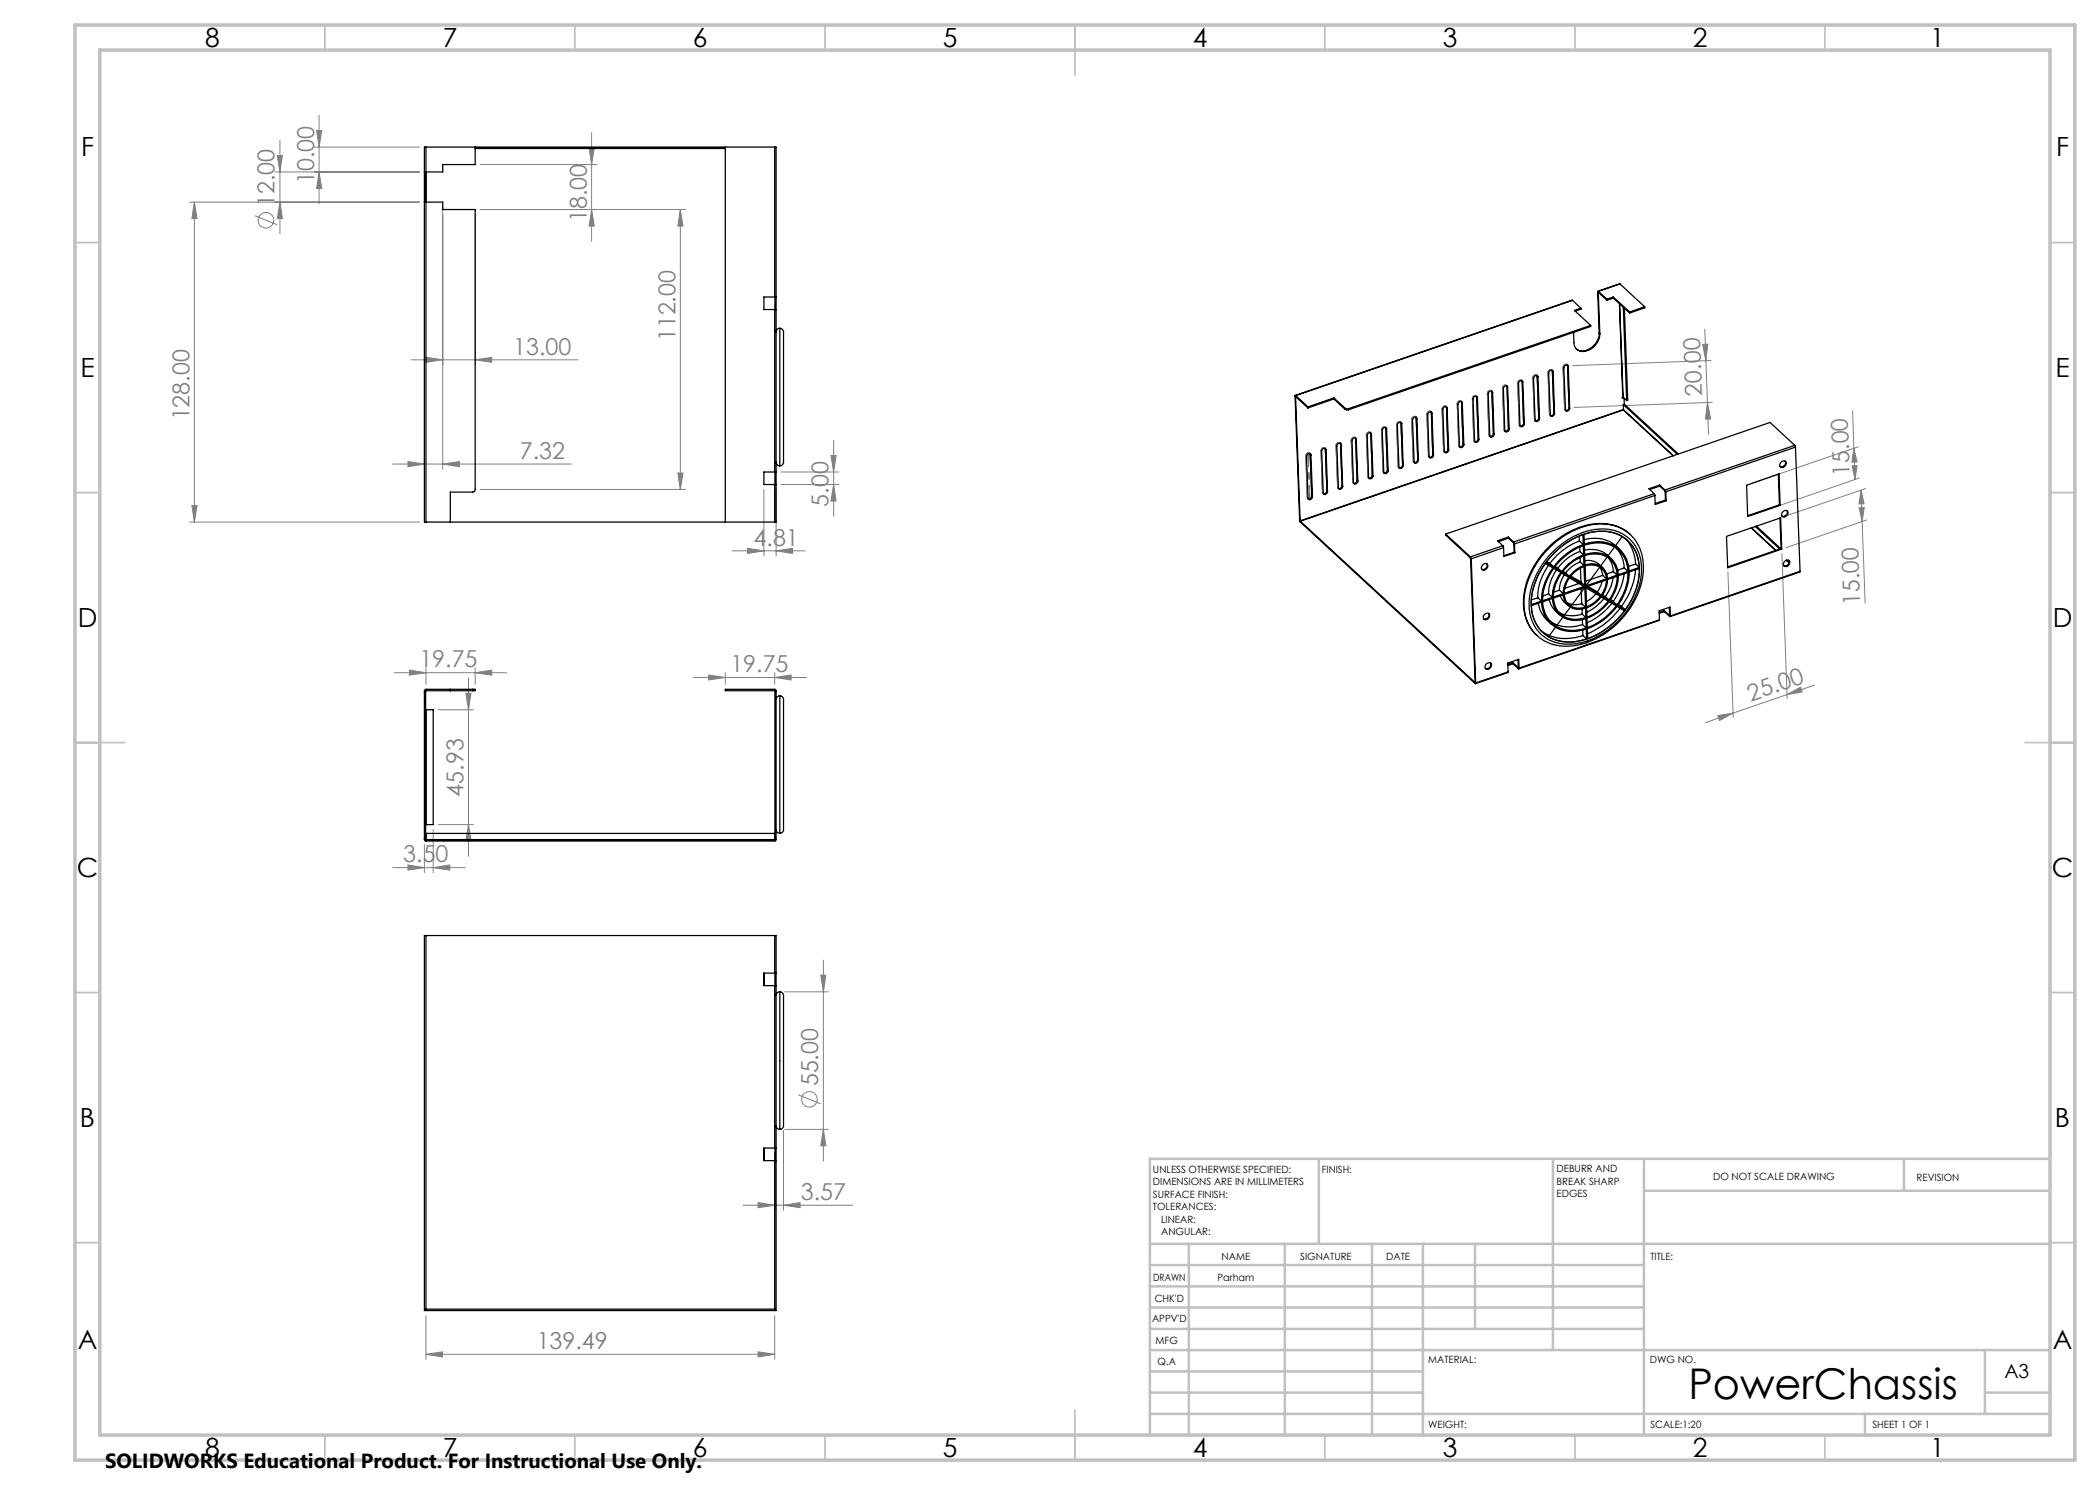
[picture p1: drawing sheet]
<svg xmlns="http://www.w3.org/2000/svg" width="420mm" height="297mm" viewBox="0 0 420 297" stroke-linecap="round" stroke-linejoin="round" font-family="sans-serif">
<g fill="none" stroke="#808080" stroke-width=".2">
<path d="M55 34.4h28.9M55.5 31.1h1l-.5 3.3zM56 28v18.8M62.8 29.4h21.1M63.3 26.1h1l-.5 3.3zM63.8 23.1v17.6M63.8 34.4l.5 3.3h-1zM96.1 32.9h23.2M117.8 29.6h1.1l-.6 3.3zM118.3 26.6v21.7M37.9 40.4h46M38.9 40.4v64"/>
<path d="M38.9 40.4l.5 3.3h-1zM51 43.1l4.4 1.8M56 40.4l.5 3.3h-1zM84.9 41.4v52.4M88.5 41.4v52.4M95 42.9v30.1M118.3 41.9l.6 3.3h-1.1zM136.1 41.9v56M136.1 41.9l.5 3.3h-1zM137.1 41.9h-41M82.2 72h33.4M85.3 71.5l3.2 .5-3.2 .5z"/>
<path d="M95 72l3.4-.5v1zM340.5 68.9l1.1-.1-.4 3.4zM341 65.8l.2 6.4M341.2 72.2l.3 8.3M342.2 72.1l-27.7 1M78.5 92.8h35.8M81.6 92.3l3.3 .5-3.3 .5zM88.5 92.8l3.4-.5v1zM96.1 97.9h41M135.6 94.6h1l-.5 3.3zM152.8 97.9v13.3M155.2 97.9v13.3"/>
<path d="M156.2 94.4h11.5M156.2 96.9h11.5M166.2 91.1h1l-.5 3.3zM166.7 88v15.3M166.7 96.9l.5 3.3h-1zM341.5 80.5l.6 3.3h-1zM341.5 80.5l.2 6.4M342.5 80.5l-27.7 1M370.4 93.2l1-.1-.4 2.8zM370.5 82.2l.3 7.4M370.8 89.6l.2 6.3M370.8 89.6l.6 2.8h-1z"/>
<path d="M371.7 89.4l-21.5 7.3M371.9 95.6l-21.5 7.4M372.2 98l.6 2.7-1 .1zM372.2 98l.8 22.6M373.1 97.7l-16.1 5.6M37.9 104.4h46M38.4 101.1h1l-.5 3.3zM146.4 110.2h14.6M149.5 109.7l3.3 .5-3.3 .5zM155.2 110.2l3.3-.5v1zM345.6 114.4l1 29.1M356.4 110.7l1 29"/>
<path d="M371.8 101.6l1.1-.1-.5 2.8zM373.3 104l-16.1 5.5M78.8 134.5h22.6M81.9 134l3.3 .5-3.3 .5zM85.2 133.5v3.4M93.2 138.6h1l-.5 3.4zM93.7 135.6v35.7M95 134.5l3.4-.5v1zM95 133.5v3.4M138.7 135.5h22.6M141.7 135l3.4 .5-3.4 .5zM145.1 134.5v2.4"/>
<path d="M154.9 135.5l3.3-.5v1zM154.9 134.5v2.4M357.4 138.9l-10.8 3.7M357.4 138.9l2.7-1.5 .3 1zM362.9 137l-5.5 1.9M87.6 142h7.1M343.6 143.1l3-.5-2.7 1.5zM346.6 142.6l-5.5 1.9M78.5 173.5h14.5M81.6 173l3.3 .5-3.3 .5zM84.9 168.9v5.6M86.6 173.5l3.4-.5v1z"/>
<path d="M86.6 165.9v8.6M87.6 164.9h7.1M93.7 164.9l.5 3.3h-1zM157 198.4h8.7M164.1 195h1.1l-.5 3.4zM164.7 192v40.2M159.7 219l4.4 1.8M154.9 230.6v11.4M156.7 226.1v15.9M157 225.9h8.7M164.7 225.9l.5 3.3h-1.1zM148.6 241h21.9"/>
<path d="M151.6 240.5l3.3 .5-3.3 .5zM156.7 241l3.3-.5v1zM85.2 270.9l3.3-.5v1zM85.2 263.1v8.8M85.2 270.9h69.7M151.6 270.4l3.3 .5-3.3 .5zM154.9 263.1v8.8"/>
<circle cx="53.2" cy="44.1" r="1.55"/>
<circle cx="161.9" cy="219.9" r="1.55"/>
</g>
<g fill="none" stroke="#000" stroke-width=".25">
<path d="M294.7 79.3a.35 .35 0 0 1 .4-.2 .35 .35 0 0 1 .2 .3l.4 8.4-.2 .3a.39 .39 0 0 1-.4 .3 .39 .39 0 0 1-.3-.3l-.3-8.4zM297.7 78.2l.2-.1a.32 .32 0 0 1 .5 .3l.3 8.3-.3 .5-.3 .1-.3-.2-.3-8.4zM300.7 77.2l.1-.1a.34 .34 0 0 1 .4-.1 .34 .34 0 0 1 .2 .3l.3 8.4-.1 .3a.39 .39 0 0 1-.4 .3 .39 .39 0 0 1-.4-.3l-.3-8.4zM303.7 76.2l.1-.1a.37 .37 0 0 1 .6 .2l.3 8.4-.3 .5a.33 .33 0 0 1-.3 0 .33 .33 0 0 1-.2-.3l-.3-8.3zM306.8 75.1h.1a.32 .32 0 0 1 .3-.1 .32 .32 0 0 1 .2 .2l.4 8.4-.2 .4a.33 .33 0 0 1-.4 .2 .33 .33 0 0 1-.3-.3l-.3-8.3zM309.7 74.2l.1-.1a.36 .36 0 0 1 .4-.2 .36 .36 0 0 1 .3 .3l.3 8.4-.3 .5a.37 .37 0 0 1-.6-.2l-.3-8.4zM312.8 73h.1a.32 .32 0 0 1 .4-.1 .32 .32 0 0 1 .2 .3l.3 8.3-.2 .4a.35 .35 0 0 1-.4 .2 .35 .35 0 0 1-.3-.3l-.3-8.3zM261.4 90.7h.1a.32 .32 0 0 1 .3-.1 .32 .32 0 0 1 .2 .3l.4 8.3-.3 .5a.35 .35 0 0 1-.3 .1 .35 .35 0 0 1-.3-.3l-.3-8.3zM264.3 89.8l.1-.1a.36 .36 0 0 1 .4-.2 .36 .36 0 0 1 .3 .3l.3 8.4-.3 .5a.37 .37 0 0 1-.6-.2l-.3-8.4zM267.4 88.7l.2-.2a.32 .32 0 0 1 .5 .3l.3 8.4-.2 .4a.35 .35 0 0 1-.4 .2 .35 .35 0 0 1-.3-.4l-.3-8.3zM270.4 87.7l.1-.1a.37 .37 0 0 1 .4-.1 .37 .37 0 0 1 .2 .3l.3 8.3a.45 .45 0 0 1-.3 .5 .45 .45 0 0 1-.5-.2l-.3-8.4zM273.5 86.6l.1-.1a.37 .37 0 0 1 .6 .2l.3 8.4-.3 .4a.34 .34 0 0 1-.3 .2 .34 .34 0 0 1-.3-.3l-.3-8.4z"/>
<path d="M276.5 85.6v-.1a.33 .33 0 0 1 .4-.1 .33 .33 0 0 1 .3 .3l.3 8.3-.3 .5a.33 .33 0 0 1-.3 .1 .33 .33 0 0 1-.3-.3l-.3-8.3zM279.5 84.6l.1-.2a.33 .33 0 0 1 .4-.1 .33 .33 0 0 1 .2 .3l.3 8.4-.2 .4a.37 .37 0 0 1-.4 .2 .37 .37 0 0 1-.3-.3l-.2-8.4zM282.5 83.5h.1a.35 .35 0 0 1 .4-.2 .35 .35 0 0 1 .2 .3l.4 8.3-.2 .4a.39 .39 0 0 1-.4 .2 .39 .39 0 0 1-.3-.3l-.3-8.3zM285.5 82.5l.2-.2a.37 .37 0 0 1 .6 .2l.3 8.4-.2 .4a.36 .36 0 0 1-.4 .2 .36 .36 0 0 1-.3-.3l-.3-8.4zM288.5 81.5l.1-.1a.35 .35 0 0 1 .4-.2 .35 .35 0 0 1 .3 .3l.3 8.3-.1 .4a.39 .39 0 0 1-.4 .3 .39 .39 0 0 1-.4-.3zM291.7 80.3a.33 .33 0 0 1 .4-.1 .33 .33 0 0 1 .2 .3l.3 8.4-.3 .5a.3 .3 0 0 1-.4 0 .3 .3 0 0 1-.1-.3l-.3-8.4zM309.1 112.6l15.9 9.5M311 110.4a13.3 13.3 0 0 1 10.7-4 7.3 7.3 0 0 1 6.1 8.4 15.7 15.7 0 0 1-13.2 13.6 7.3 7.3 0 0 1-8.4-7.9 15 15 0 0 1 4.8-10.1zM312.2 111.9a10.2 10.2 0 0 1 9.2-3.2 5.9 5.9 0 0 1 4.2 6.9 12.6 12.6 0 0 1-10.7 10.6 5.9 5.9 0 0 1-6.5-6.8 12.1 12.1 0 0 1 3.8-7.5zM313.3 113.3a7.5 7.5 0 0 1 7.6-2.3 4.9 4.9 0 0 1 2.4 6.3 9.2 9.2 0 0 1-8.7 6.7 4.5 4.5 0 0 1-3.9-5.8l.3-1.4 .7-1.3zM314.1 115.1a5.1 5.1 0 0 1 5.8-1.9 3.6 3.6 0 0 1 1 4.9 5.8 5.8 0 0 1-6.1 3.5 3.3 3.3 0 0 1-1.7-4.6zM316.7 106.9l.7 20.9"/>
<path d="M324.4 107.3l-14.7 20M327.9 113.6l-21.7 7.4"/>
</g>
<g fill="none" stroke="#808080" stroke-width=".25">
<path d="M294.7 79.3a.35 .35 0 0 1 .4-.2 .35 .35 0 0 1 .2 .3l.4 8.4-.2 .3a.39 .39 0 0 1-.4 .3 .39 .39 0 0 1-.3-.3l-.3-8.4zM297.7 78.2l.2-.1a.32 .32 0 0 1 .5 .3l.3 8.3-.3 .5-.3 .1-.3-.2-.3-8.4zM300.7 77.2l.1-.1a.34 .34 0 0 1 .4-.1 .34 .34 0 0 1 .2 .3l.3 8.4-.1 .3a.39 .39 0 0 1-.4 .3 .39 .39 0 0 1-.4-.3l-.3-8.4zM303.7 76.2l.1-.1a.37 .37 0 0 1 .6 .2l.3 8.4-.3 .5a.33 .33 0 0 1-.3 0 .33 .33 0 0 1-.2-.3l-.3-8.3zM306.8 75.1h.1a.32 .32 0 0 1 .3-.1 .32 .32 0 0 1 .2 .2l.4 8.4-.2 .4a.33 .33 0 0 1-.4 .2 .33 .33 0 0 1-.3-.3l-.3-8.3zM309.7 74.2l.1-.1a.36 .36 0 0 1 .4-.2 .36 .36 0 0 1 .3 .3l.3 8.4-.3 .5a.37 .37 0 0 1-.6-.2l-.3-8.4zM312.8 73h.1a.32 .32 0 0 1 .4-.1 .32 .32 0 0 1 .2 .3l.3 8.3-.2 .4a.35 .35 0 0 1-.4 .2 .35 .35 0 0 1-.3-.3l-.3-8.3zM261.4 90.7h.1a.32 .32 0 0 1 .3-.1 .32 .32 0 0 1 .2 .3l.4 8.3-.3 .5a.35 .35 0 0 1-.3 .1 .35 .35 0 0 1-.3-.3l-.3-8.3zM264.3 89.8l.1-.1a.36 .36 0 0 1 .4-.2 .36 .36 0 0 1 .3 .3l.3 8.4-.3 .5a.37 .37 0 0 1-.6-.2l-.3-8.4zM267.4 88.7l.2-.2a.32 .32 0 0 1 .5 .3l.3 8.4-.2 .4a.35 .35 0 0 1-.4 .2 .35 .35 0 0 1-.3-.4l-.3-8.3zM270.4 87.7l.1-.1a.37 .37 0 0 1 .4-.1 .37 .37 0 0 1 .2 .3l.3 8.3a.45 .45 0 0 1-.3 .5 .45 .45 0 0 1-.5-.2l-.3-8.4zM273.5 86.6l.1-.1a.37 .37 0 0 1 .6 .2l.3 8.4-.3 .4a.34 .34 0 0 1-.3 .2 .34 .34 0 0 1-.3-.3l-.3-8.4z"/>
<path d="M276.5 85.6v-.1a.33 .33 0 0 1 .4-.1 .33 .33 0 0 1 .3 .3l.3 8.3-.3 .5a.33 .33 0 0 1-.3 .1 .33 .33 0 0 1-.3-.3l-.3-8.3zM279.5 84.6l.1-.2a.33 .33 0 0 1 .4-.1 .33 .33 0 0 1 .2 .3l.3 8.4-.2 .4a.37 .37 0 0 1-.4 .2 .37 .37 0 0 1-.3-.3l-.2-8.4zM282.5 83.5h.1a.35 .35 0 0 1 .4-.2 .35 .35 0 0 1 .2 .3l.4 8.3-.2 .4a.39 .39 0 0 1-.4 .2 .39 .39 0 0 1-.3-.3l-.3-8.3zM285.5 82.5l.2-.2a.37 .37 0 0 1 .6 .2l.3 8.4-.2 .4a.36 .36 0 0 1-.4 .2 .36 .36 0 0 1-.3-.3l-.3-8.4zM288.5 81.5l.1-.1a.35 .35 0 0 1 .4-.2 .35 .35 0 0 1 .3 .3l.3 8.3-.1 .4a.39 .39 0 0 1-.4 .3 .39 .39 0 0 1-.4-.3zM291.7 80.3a.33 .33 0 0 1 .4-.1 .33 .33 0 0 1 .2 .3l.3 8.4-.3 .5a.3 .3 0 0 1-.4 0 .3 .3 0 0 1-.1-.3l-.3-8.4z"/>
</g>
<path d="M262 99.8l-.4-9.2" fill="none" stroke="#000" stroke-width=".2" stroke-dasharray="15.2 1.3 1.3 1.3" stroke-dashoffset="12.5"/>
<g fill="none" stroke="#c0c0c0" stroke-width=".35">
<path d="M65 5v5M115 5v5M165 5v5M215 5v10M265 5v5M315 5v5M365 5v5M15 48.5h5M410 48.5h5M15 98.5h5M410 98.5h5M15 148.5h10"/>
<path d="M405 148.5h10M15 198.5h5M410 198.5h5M15 248.5h5M410 248.5h5M65 287v5M115 287v5M165 287v5M215 282v10M265 287v5M315 287v5M365 287v5"/>
</g>
<g fill="none" stroke="#c0c0c0" stroke-width=".5">
<path d="M263.8 231.8v17M310.6 231.8v38.2M328.8 231.8v55.2M328.8 238.2h81.2M380.8 231.8v6.4M410 231.8h-180v55.2M230 248.8h180M230 257.3h98.8M230 253h98.8M237.8 248.8v38.2M257 248.8v38.2M274.4 248.8v38.2"/>
<path d="M284.6 248.8v38.2M295 248.8v17M230 265.8h98.8M230 261.5h98.8M230 278.5h54.6M230 274.3h54.6M230 270h180M397 278.5h13M397 270v12.8M230 282.8h180M373 282.8v4.2"/>
</g>
<path d="M15 5h400v287h-400zM20 10h390v277h-390z" fill="none" stroke="#c0c0c0" stroke-width=".7"/>
<path d="M262 99.8l-.4-9.2" fill="none" stroke="#808080" stroke-width=".2" stroke-dasharray="15.2 1.3 1.3 1.3" stroke-dashoffset="12.5"/>
<g fill="#808080">
<path d="M95 134.5l3.4-.5v1zM81.9 134l3.3 .5-3.3 .5z"/>
<path d="M81.6 92.3l3.3 .5-3.3 .5zM88.5 92.8l3.4-.5v1zM85.3 71.5l3.2 .5-3.2 .5zM95 72l3.4-.5v1zM85.2 270.9l3.3-.5v1zM151.6 270.4l3.3 .5-3.3 .5zM151.6 240.5l3.3 .5-3.3 .5zM156.7 241l3.3-.5v1z"/>
<path d="M155.2 110.2l3.3-.5v1zM149.5 109.7l3.3 .5-3.3 .5z"/>
<path d="M154.9 135.5l3.3-.5v1zM141.7 135l3.4 .5-3.4 .5z"/>
<path d="M343.6 143.1l3-.5-2.7 1.5zM357.4 138.9l2.7-1.5 .3 1z"/>
<path d="M135.6 94.6h1l-.5 3.3zM136.1 41.9l.5 3.3h-1z"/>
<path d="M164.7 225.9l.5 3.3h-1.1zM164.1 195h1.1l-.5 3.4z"/>
<path d="M93.2 138.6h1l-.5 3.4zM93.7 164.9l.5 3.3h-1z"/>
<path d="M166.2 91.1h1l-.5 3.3zM166.7 96.9l.5 3.3h-1zM63.3 26.1h1l-.5 3.3zM63.8 34.4l.5 3.3h-1zM55.5 31.1h1l-.5 3.3zM56 40.4l.5 3.3h-1zM38.9 40.4l.5 3.3h-1zM38.4 101.1h1l-.5 3.3zM117.8 29.6h1.1l-.6 3.3zM118.3 41.9l.6 3.3h-1.1z"/>
<path d="M371.8 101.6l1.1-.1-.5 2.8zM372.2 98l.6 2.7-1 .1z"/>
<path d="M340.5 68.9l1.1-.1-.4 3.4zM341.5 80.5l.6 3.3h-1z"/>
<path d="M370.8 89.6l.6 2.8h-1zM370.4 93.2l1-.1-.4 2.8z"/>
<path d="M81.6 173l3.3 .5-3.3 .5zM86.6 173.5l3.4-.5v1z"/>
</g>
<g fill="none" stroke="#000" stroke-width=".25">
<path d="M84.9 34.4v6M85.1 34.4v6M85.2 29.4h-.3v5M85.2 29.4v75M85.2 29.4h69.7M95 29.4v3.5h-6.5v1.5h-3.6M95 29.7h50.1M145.1 29.4v75M154.9 29.4h.3v75h-.3M154.9 29.4v30M84.9 40.4h3.6v1.5h6.5v56a.49 .49 0 0 1-.5 .5h-4.4v6M84.9 40.4v64h.3"/>
<path d="M154.9 59.4h.3M154.9 59.4h-2.1v2.5h2.1M155 59.4v2.5M319.5 58.4l.2 .1M319.5 58.4l.3 8.2M319.7 58.5h.1M319.7 58.5l.3 8.2M319.7 58.3l-.2 .1M319.7 58.3l1.7 1.5M319.7 58.3v.2M319.7 58.5l1.7 1.5M321.4 59.8v.2"/>
<path d="M322.7 59.4l-1.3 .4M322.7 59.4l3.2 3M322.7 59.4v.2M322.7 59.6l3.2 3M322.7 59.6l-1.3 .4M324 56.8l-4.4 1.4M324 56.8l-4.3 1.5M324 56.8l4.9 4.5M154.9 61.9h.3M154.9 61.9v32.5M156 65.6a1.11 1.11 0 0 1 .7 1.6v24.3a1.53 1.53 0 0 1-.5 1.6l-.2 .1M156 65.6a.78 .78 0 0 0-.8 .8"/>
<path d="M156 65.6v27.6M259 79.2l.1 .1M259 79.2l.9 24.9M259.1 79.3h.1M259.1 79.3l.9 24.9M259.2 79.1l-.2 .1M259.2 79.1l2.4 2.3M259.2 79.1v.2M259.2 79.3l2.4 2.3M266.8 79.6l2.2 2.1M266.8 79.6l-5.2 1.8M266.8 79.6v.2"/>
<path d="M266.8 79.8l2.2 2.1M266.8 79.8l-5.2 1.8M295.3 79.3v.1M295.3 79.4l.2 .1M295.3 79.4l.4 8.4M295.5 79.5a.46 .46 0 0 0-.6-.2 .46 .46 0 0 0-.3 .5l.3 8.4a.45 .45 0 0 0 .6 .2 .45 .45 0 0 0 .3-.5M295.5 79.5l.3 8.4M298.3 78.2l.1 .2M298.4 78.4l.1 .1M298.4 78.4l.3 8.3M298.5 78.5a.47 .47 0 0 0-.6-.2 .47 .47 0 0 0-.3 .5l.4 8.3a.45 .45 0 0 0 .5 .3 .45 .45 0 0 0 .3-.5M298.5 78.5l.3 8.4"/>
<path d="M301.4 77.2v.1M301.4 77.3l.1 .2M301.4 77.3l.3 8.4M301.5 77.5a.45 .45 0 0 0-.5-.3 .45 .45 0 0 0-.3 .5l.3 8.4a.47 .47 0 0 0 .5 .2 .47 .47 0 0 0 .3-.5M301.5 77.5l.3 8.3M304.4 76.2v.1M304.4 76.3l.2 .1M304.4 76.3l.3 8.4M304.6 76.4a.45 .45 0 0 0-.6-.2 .45 .45 0 0 0-.3 .5l.3 8.4a.46 .46 0 0 0 .6 .2 .46 .46 0 0 0 .3-.5M304.6 76.4l.3 8.4M307.4 75.1v.1M307.4 75.2l.2 .2"/>
<path d="M307.4 75.2l.4 8.4M307.6 75.4a.46 .46 0 0 0-.6-.3 .46 .46 0 0 0-.3 .6l.3 8.3a.47 .47 0 0 0 .6 .2 .47 .47 0 0 0 .3-.5M307.6 75.4l.3 8.3M310.4 74.1l.1 .1M310.5 74.2l.1 .1M310.5 74.2l.3 8.4M310.6 74.3a.47 .47 0 0 0-.6-.2 .47 .47 0 0 0-.3 .5l.4 8.4a.45 .45 0 0 0 .5 .2 .45 .45 0 0 0 .3-.5M310.6 74.3l.3 8.4M313.5 73v.2M313.5 73.2l.2 .1M313.5 73.2l.3 8.3M313.7 73.3a.46 .46 0 0 0-.6-.3 .46 .46 0 0 0-.3 .6l.3 8.3a.46 .46 0 0 0 .6 .3 .46 .46 0 0 0 .2-.6"/>
<path d="M313.7 73.3l.2 8.3M314.5 60.1l-55.5 19M314.5 60.1l-55.3 19M314.5 60.1l1.7 1.5M314.7 66.5l.1 2a1.93 1.93 0 0 0 1.1 1.7 1.93 1.93 0 0 0 2.1-.3 3.7 3.7 0 0 0 2-3.2M316.2 61.6l-1.3 .5 3.2 3M316.2 61.6v.2l-1.2 .4M318.1 65.1l-48.4 16.6M318.1 65.1v.2l-48.4 16.6M319.8 66.6a3.6 3.6 0 0 1-3.9 3.5l-.6-.3M319.8 66.6l.2 .1M323.9 60.7l.7 18.7"/>
<path d="M324.6 79.4h.1M324.6 79.4l-.2 .2 .3-.1M324.6 79.4l.7 .7M324.7 61.5l.6 18.6M324.8 79.6l.1 1.3M324.9 61.7l.6 18.3-.2 .1M325.9 62.4v.2M328.9 61.3l-3 1.1M328.9 61.3l.1 .3-3.1 1M154.9 96.9h.3M154.9 94.4h.3M154.9 96.9v7.5"/>
<path d="M154.9 94.4h-2.1v2.5h2.1M155 94.4v2.5M155.2 92.4l.1 .2a.68 .68 0 0 0 .7 .6M261.6 81.4v.2M262 90.7v.2M262 90.9l.2 .1M262 90.9l.4 8.3M262.2 91a.46 .46 0 0 0-.6-.2 .46 .46 0 0 0-.3 .5l.3 8.4a.47 .47 0 0 0 .6 .2 .47 .47 0 0 0 .3-.6M262.2 91l.3 8.3M262.4 99.2l-.3 .5-.4 .1M262.4 99.2l.1 .1M265 89.7l.1 .1"/>
<path d="M265.1 89.8l.1 .2M265.1 89.8l.3 8.4M265.2 90a.46 .46 0 0 0-.6-.3 .46 .46 0 0 0-.3 .5l.4 8.4a.45 .45 0 0 0 .5 .3 .45 .45 0 0 0 .3-.6M265.2 90l.3 8.3M265.4 98.2l-.3 .5h-.4M265.4 98.2l.1 .1M268.1 88.6v.2M268.1 88.8l.1 .1M268.1 88.8l.3 8.4M268.2 88.9a.45 .45 0 0 0-.5-.2 .45 .45 0 0 0-.3 .5l.3 8.4a.46 .46 0 0 0 .6 .2 .46 .46 0 0 0 .2-.5M268.2 88.9l.3 8.4M268.4 97.2l-.1 .4-.6 .1"/>
<path d="M268.4 97.2l.1 .1M269 81.7h.7M269 81.9h.7M269 81.7v.2M269.7 81.7v.2M271.1 87.6v.2M271.1 87.8l.2 .1M271.1 87.8l.3 8.3M271.3 87.9a.45 .45 0 0 0-.6-.3 .45 .45 0 0 0-.3 .6l.3 8.3a.46 .46 0 0 0 .6 .3 .46 .46 0 0 0 .3-.6M271.3 87.9l.3 8.3M271.4 96.1l-.2 .5-.4 .1M271.4 96.1l.2 .1"/>
<path d="M274.1 86.6l.1 .1M274.2 86.7l.1 .1M274.2 86.7l.3 8.4M274.3 86.8a.45 .45 0 0 0-.6-.2 .45 .45 0 0 0-.3 .5l.3 8.4a.47 .47 0 0 0 .6 .2 .47 .47 0 0 0 .3-.5M274.3 86.8l.3 8.4M274.5 95.1l-.2 .4-.5 .1M274.5 95.1l.1 .1M277.1 85.5l.1 .2M277.2 85.7l.1 .1M277.2 85.7l.3 8.3M277.3 85.8a.46 .46 0 0 0-.6-.3 .46 .46 0 0 0-.3 .6l.4 8.3a.46 .46 0 0 0 .5 .3 .46 .46 0 0 0 .3-.5M277.3 85.8l.3 8.4"/>
<path d="M277.5 94l-.3 .5-.4 .1M277.5 94l.1 .2M280.2 84.5v.1M280.2 84.6l.2 .1M280.2 84.6l.3 8.4M280.4 84.7a.47 .47 0 0 0-.6-.2 .47 .47 0 0 0-.3 .6l.3 8.3a.45 .45 0 0 0 .6 .2 .45 .45 0 0 0 .2-.5M280.4 84.7l.2 8.4M280.5 93l-.1 .4-.6 .2M280.5 93l.1 .1M283.2 83.4v.2M283.2 83.6l.2 .1M283.2 83.6l.4 8.3"/>
<path d="M283.4 83.7a.46 .46 0 0 0-.6-.3 .46 .46 0 0 0-.3 .6l.3 8.4a.45 .45 0 0 0 .6 .2 .45 .45 0 0 0 .3-.5M283.4 83.7l.3 8.4M283.6 91.9l-.2 .5-.5 .1M283.6 91.9l.1 .2M286.2 82.4l.1 .1M286.3 82.5l.1 .2M286.3 82.5l.3 8.4M286.4 82.7a.46 .46 0 0 0-.6-.3 .46 .46 0 0 0-.3 .6l.3 8.3a.46 .46 0 0 0 .6 .3 .46 .46 0 0 0 .3-.6M286.4 82.7l.3 8.3M286.6 90.9l-.4 .5-.3 .1M286.6 90.9l.1 .1M289.2 81.3l.1 .2"/>
<path d="M289.3 81.5l.1 .1M289.3 81.5l.3 8.3M289.4 81.6a.45 .45 0 0 0-.5-.2 .45 .45 0 0 0-.3 .5l.3 8.4a.46 .46 0 0 0 .5 .2 .46 .46 0 0 0 .3-.5M289.4 81.6l.3 8.4M289.6 89.8l-.3 .5-.4 .1M289.6 89.8l.1 .2M292.3 80.3v.2M292.3 80.5l.2 .1M292.3 80.5l.3 8.3M292.5 80.6a.47 .47 0 0 0-.6-.2 .47 .47 0 0 0-.3 .5l.3 8.3a.46 .46 0 0 0 .6 .3 .46 .46 0 0 0 .3-.6M292.5 80.6l.3 8.3M292.6 88.8l-.3 .6h-.4"/>
<path d="M292.6 88.8l.2 .1M295.7 87.8l-.3 .5h-.4M295.7 87.8l.1 .1M298.7 86.7l-.2 .4-.5 .2M298.7 86.7l.1 .2M301.7 85.7l-.3 .5-.4 .1M301.7 85.7l.1 .1M304.7 84.7l-.3 .5h-.4M304.7 84.7l.2 .1M307.8 83.6l-.3 .5-.4 .1M307.8 83.6l.1 .1M310.8 82.6l-.2 .4-.5 .1"/>
<path d="M310.8 82.6l.1 .1M313.8 81.5l-.2 .5-.5 .1M313.8 81.5l.1 .1M324.7 82l-64.6 22.2M324.7 80.9l10.8 10M324.7 80.9v1M324.7 82l9.9 9.2M324.7 81.9v.1M324.7 81.9l10 9.3M324.7 81.9l-64.7 22.3M324.9 80.9h-.2M324.9 80.9l10.8 9.9"/>
<path d="M330.8 98.7l.2 .4M330.8 98.7l-28.1 9.7M331 99.1l-28.1 9.7M331 99.1v1.8l2.2-.7M331.9 97l1.1 1M331.9 97l-2.1 .8 1 .9M331.9 97l.1 .2M332 97.2l1 1M332 97.2l-2 .7M333 98l.2 .4M333 98v.2M333 98.2h.1"/>
<path d="M333 98.2l.2 .2M333 98.2l.1 1.8M333.2 98.4v1.8M349.3 97l6.5-2.2 .2 6.3-6.5 2.2zM355.7 94.8l.2 6.2M356.2 92.4a.59 .59 0 0 1 1 0 .59 .59 0 0 1-.3 .9 .56 .56 0 0 1-.8 0 .56 .56 0 0 1 .1-.8zM357 92.2a.82 .82 0 0 1-.1 .9 .82 .82 0 0 1-.9 .2M359 89.1l.1 .3M359 89.1l-26 8.9M359 89.1l-5-4.6-64.9 22.3M359.1 89.4l-25.9 9M359.1 89.4l.9 24.9"/>
<path d="M85.2 104.4h69.7M259.9 104.1l.2 .3M259.9 104.1l.1 .1M260 104.2h.1M260.1 104.4l34.9 32.3M260.1 104.2v.2M260.1 104.2l34.9 32.3M289.1 106.8v.2l5 4.6M289.1 106.8l5 4.6M294.1 111.6v.1M294.1 111.4l.2 .4M294.1 111.4v.2"/>
<path d="M294.1 111.7l.2 .1M294.1 111.7l.9 24.8M294.3 111.8l.8 24.8M296.7 112.9a.57 .57 0 0 1 .9 .1 .57 .57 0 0 1-.4 .8 .56 .56 0 0 1-.9 0 .56 .56 0 0 1 .3-.8zM297.4 112.8a.81 .81 0 0 1-.2 .8 .81 .81 0 0 1-.8 .2M300.6 109.1l.1 .4M300.6 109.1l-6.5 2.3M300.7 109.5l-6.4 2.3M300.7 109.5l.1 1.8 2.2-.7M301.7 107.4l1 1M301.7 107.4l-2.2 .8 1.1 .9M301.7 107.4v.2"/>
<path d="M301.7 107.6l1.1 1M301.7 107.6l-2 .7M302.7 108.4l.2 .4M302.7 108.4l.1 .2M302.8 108.6v.1M302.8 108.7l.1 .1M302.8 108.7v1.8M302.8 110.5l.2 .1M302.8 110.5l-2 .7M302.9 108.8l.1 1.8M307.6 119.6l.7 .6M307.6 119.6l-1.3 .4"/>
<path d="M309.1 112.7l1.5 .9a11.2 11.2 0 0 0-2.3 6.6l-2.1 .7a14 14 0 0 1 2.9-8.2zM309.4 112.3l.6 .4M309.7 113.1a11.4 11.4 0 0 0-2.1 6.5M309.7 118.8l.8 .7M309.7 118.8l-1.1 .4M309.8 119.9a5.1 5.1 0 0 0 2.1 3M310 112.7l.7 .7M310.3 110.6a14 14 0 0 1 11.4-4.7 7.6 7.6 0 0 1 6.6 8.3 16.2 16.2 0 0 1-8.4 12.9 10.5 10.5 0 0 1-10.7 .5 8.4 8.4 0 0 1-3.2-9 16.1 16.1 0 0 1 4.3-8zM310.7 119.6l1.9-.6a3.1 3.1 0 0 0 4.5 2.6l.1 1.9a4.6 4.6 0 0 1-6.2-2.3zM310.7 113.7l1.5 .8a8 8 0 0 0-1.7 5l-2 .7a11.4 11.4 0 0 1 2.2-6.5zM311 113.3l.6 .3M311.3 114a8.4 8.4 0 0 0-1.6 4.8"/>
<path d="M311.6 113.6l.7 .7M311.9 118l.7 .7M311.9 118l-1.2 .4M312.1 119.2l.6 1 .9 .9M312.3 114.6l1.5 .9a5.6 5.6 0 0 0-1.2 3.2l-1.9 .7a8 8 0 0 1 1.6-4.8zM312.6 114.3l.5 .3M312.8 118.9l4.2-1.4 .1 3.9a3 3 0 0 1-4.3-2.5zM312.9 115l-.8 1.6-.2 1.4M313.1 114.6l.8 .7M313.9 115.6l2.9 1.7-4 1.4a5.9 5.9 0 0 1 1.1-3.1zM314.2 115.2l2 1.2M314.6 114.7l1.1-.8 1.1-.6 .1 3.8-2.9-1.7z"/>
<path d="M315.8 116.7l-2.9 1M315.8 107.2l.1 1M315.9 108.2a13.6 13.6 0 0 0-5.9 4.5M315.9 108.2l.8 .7M315.9 109.4l.1 .9M316 110.3a9.1 9.1 0 0 0-4.4 3.3M316 110.3l.7 .7M316 111.5l.1 .9M316.1 112.4l-1.4 .7-1.6 1.5M316.1 112.4l.7 .7M316.1 113.6l.1 2.8M316.2 116.4l.7 .7"/>
<path d="M316.2 117.7l.1 3.1M316.7 108.9l-.1-2a15.8 15.8 0 0 0-7.4 5.6l1.5 .9M316.7 108.9a12.8 12.8 0 0 0-6 4.5M316.7 111a10.2 10.2 0 0 0-4.4 3.3M316.7 111v-1.9a13 13 0 0 0-5.8 4.4l1.4 .8M316.8 113.1a6 6 0 0 0-2.9 2.2M316.8 113.1l-.1-1.9a9.2 9.2 0 0 0-4.2 3.2l1.4 .9M316.8 106.9a8.3 8.3 0 0 1 9.6 2.2l.9 1.7 .6 2.7-2.1 .7a5.9 5.9 0 0 0-7-5.8l-1.9 .4zM316.8 107.9a6.7 6.7 0 0 1 7.1 2M316.9 109a6.4 6.4 0 0 1 7.9 2.4l.5 1.1 .3 1.8-2 .6a4.6 4.6 0 0 0-6-4.2l-.7 .2zM316.9 110a5.2 5.2 0 0 1 5.3 1.7M316.9 111.1a4.7 4.7 0 0 1 6 1.8l.4 1 .1 1.1-1.9 .7a3.1 3.1 0 0 0-4.5-2.7z"/>
<path d="M317 112.1a3.3 3.3 0 0 1 2.8 .8M317 113.2a3 3 0 0 1 4.3 2.6l-4.1 1.4zM317.2 117.5l2.9 1.8a6.1 6.1 0 0 1-2.8 2.1zM317.3 117.3l4-1.3a5 5 0 0 1-1.1 3.1zM317.6 117.3l1.9 1.1M319.2 118.7l-.9 1-1 .6M319.5 118.4l.7 .7M319.8 112.9l.7 .7M319.9 113.4l.5 .8 .1 .9M320.4 116.3l-.2 .8-.7 1.3M320.5 119l.6 .3M320.5 115.1l.8 .7"/>
<path d="M320.5 115.1l-3.4 1.1M320.8 119.7a9.1 9.1 0 0 1-3.4 2.7M321.1 119.3l.7 .7M321.5 115.9l1.9-.7a8 8 0 0 1-1.6 4.8l-1.4-.8a6 6 0 0 0 1.1-3.3zM321.7 111.6l.7 1.3 .3 1.4M322.1 119.9l.6 .4M322.6 115.5a8 8 0 0 1-1.5 3.8M322.7 114.3l.7 .7M322.7 114.3l-1.4 .5M323.4 109.7a6 6 0 0 1 1.4 3.9M323.7 115.1l1.9-.6a10.7 10.7 0 0 1-2.2 6.5l-1.4-.9a8.7 8.7 0 0 0 1.7-5zM324.8 114.8a11.4 11.4 0 0 1-2.1 5.5"/>
<path d="M324.8 113.6l.8 .7M324.8 113.6l-1.3 .4M325.2 107.8a7.6 7.6 0 0 1 1.9 5M325.8 114.4l2.1-.7a14 14 0 0 1-2.9 8.3l-1.5-.9a11.2 11.2 0 0 0 2.3-6.7zM326 106.9a9.9 9.9 0 0 1 2.1 10.4 17.2 17.2 0 0 1-13.7 11.9 8.6 8.6 0 0 1-7-2.1M326 106.9a10.1 10.1 0 0 0-10.8-1.1 17.3 17.3 0 0 0-10.5 14.1 9 9 0 0 0 2.7 7.2M326 106.9a9.8 9.8 0 0 0-10.6-1.1 17.4 17.4 0 0 0-10.6 14.4 8.6 8.6 0 0 0 2.6 6.9M327.1 114a14.7 14.7 0 0 1-2.8 7.3M327.1 112.8l.8 .7M327.1 112.8l-1.4 .5M333.1 100l.1 .2M333.1 100l-2.1 .7"/>
<path d="M345.3 107.3l10.8-3.7 .2 6.2-10.8 3.8zM350.2 105.6l4.9 4.5M350.3 105.6l4.9 4.5M351 105.3l5 4.5M351.3 105.2l4.9 4.5M355.9 101l.1 .1M355.9 101l-6.4 2.1M356 103.6l.2 6.1M356.2 109.7l.1 .1M356.2 109.7l-10.7 3.7M356.5 102.4a.6 .6 0 0 1 1-.2 .6 .6 0 0 1-.2 1 .56 .56 0 0 1-.9 .1 .56 .56 0 0 1 .1-.9zM356.9 112.3a.57 .57 0 0 1 .9-.2 .57 .57 0 0 1-.1 .9 .56 .56 0 0 1-.9 .2 .56 .56 0 0 1 .1-.9z"/>
<path d="M357.3 112l.5 .6-.5-.5M357.4 102.1a.81 .81 0 0 1-.1 .9 .81 .81 0 0 1-.9 .2M357.8 112.1a.81 .81 0 0 1-.2 .8 .81 .81 0 0 1-.8 .2M360 114.3v.1l-26 8.9M360 114.3l-25.9 8.9M84.9 138.2v29.7M84.9 138.2h.2M85.1 138.2v29.7M85.2 138.1l-.1 .1M85.2 137.9l-.3 .3M85.2 137.9v.2M85.2 138.1h9.3"/>
<path d="M85.2 137.9h9.3M90.1 137.9v.2M94.5 137.9h.5v.2h-.5M94.5 137.9v.2M154.9 138.1l.1 .1M154.9 137.9l.3 .3M154.9 137.9v.2M154.9 137.9h-9.8v.2h9.8M155 138.2l-.1 29.8M155 138.2h.2M155.2 138.2v29.7M156 139.2a.72 .72 0 0 0-.8 .7"/>
<path d="M156 139.2a1.11 1.11 0 0 1 .7 1.5v24.1a1.65 1.65 0 0 1-.5 1.8h-.2M156 139.2v27.4M295 136.5h.1M295 136.5v.2M295 136.5l.1 .1M295.1 136.6l-.1 .1M296.9 122.9a.57 .57 0 0 1 .9-.1 .57 .57 0 0 1-.1 .9 .58 .58 0 0 1-1 .1 .58 .58 0 0 1 .2-.9zM297.3 132.8a.59 .59 0 0 1 .9 0 .59 .59 0 0 1-.2 .9 .57 .57 0 0 1-.9-.1 .57 .57 0 0 1 .2-.8zM297.7 122.7a.85 .85 0 0 1-1 1.1M298.1 132.6a.85 .85 0 0 1-1 1.1M301.6 134.4v.1l-6.5 2.2M301.6 134.4l-6.5 2.2"/>
<path d="M302.6 132.5l1.1 1M302.6 132.5l-1 .4M302.6 132.5v.2M302.6 132.7l1.1 1M302.6 132.7l-1 .4M303.6 131.9l.1 1.6M303.7 133.5h.1M303.7 133.5l.1 .1M303.7 133.5v.2M303.8 133.6l-.1 .1M303.8 133.6l-.1-1.7-2.1 .7v1.8M306.2 121.1l2.1-.7a6 6 0 0 0 7.6 5.7l1.4-.3v2a8.4 8.4 0 0 1-9.6-2.2l-.9-1.8z"/>
<path d="M307.7 120.6a6.2 6.2 0 0 0 2.5 4.2M308.2 126.1a8.5 8.5 0 0 0 8.4 1M308.5 120.4l2-.7a4.5 4.5 0 0 0 6.1 4.2l.6-.2 .1 1.9a6.4 6.4 0 0 1-8-2.4l-.6-1.6zM310 124.2a6.7 6.7 0 0 0 6.5 .7M311.7 122.4a5.4 5.4 0 0 0 4.7 .4M313.4 120.5a3.4 3.4 0 0 0 2.9 .3M316.3 120.8l.8 .6M316.4 121.8v1M316.4 122.8l.8 .7M316.5 123.9v1M316.5 124.9l.8 .7M316.5 126l.1 1.1"/>
<path d="M316.6 127.1l.7 .7M317.3 121.6a6.6 6.6 0 0 0 2.9-2.2l1.5 .8a9.5 9.5 0 0 1-4.3 3.2zM317.4 123.6a9.7 9.7 0 0 0 4.4-3.3l1.5 .9a12.6 12.6 0 0 1-5.8 4.3zM317.5 125.7a12.4 12.4 0 0 0 5.9-4.4l1.5 .9a16.5 16.5 0 0 1-7.4 5.5zM322.4 120.6a13.1 13.1 0 0 1-5 4M322.7 120.3l.7 .7M323.7 120.9l.6 .4M324 121.6a15.6 15.6 0 0 1-6.5 5.1M324.3 121.3l.7 .7M331.9 124l-28.2 9.8M331.9 124l-28.1 9.6M332.8 122.1l1.1 1"/>
<path d="M332.8 122.1l-.9 .4M332.8 122.1l.1 .2M332.9 122.3l1 1M332.9 122.3l-1 .4M333.9 121.5v1.6M333.9 123.1h.1M333.9 123.1l.2 .1M333.9 123.1v.2M334.1 123.2l-.2 .1M334.1 123.2l-.1-1.8-2.2 .8 .1 1.8M85.1 142h.1M85.2 142v22.9"/>
<path d="M85.2 142h1.4v22.9h-1.4M84.9 167.9l.3 .3M84.9 167.9h.2M85.1 167.9l.1 .1M85.1 164.9h.1M85.2 168.2v-1.5h69.7v1.5M85.2 168h69.7M85.2 168.2h69.7M154.9 167.9v.1M155.2 165.9l.2 .5 .6 .2M155.2 167.9l-.3 .3M155.2 167.9l-70 .1"/>
<path d="M85.2 187.1h-.3v75h.3M85.2 187.1v75M85.2 187.1h69.7M154.9 187.1h.3v75h-.3M154.9 197.1h.3M154.9 194.6h.3M154.9 187.1v7.5M154.9 197.1v32.5M154.9 194.6h-2.1v2.5h2.1M155 194.6v2.5M156 198.4a1.05 1.05 0 0 1 .7 1.4v24.1a2.1 2.1 0 0 1-.4 1.9l-.3 .1M156 198.4a.72 .72 0 0 0-.8 .7"/>
<path d="M156 198.4v27.5M154.9 232.1h.3M154.9 229.6h.3M154.9 232.1v30M154.9 229.6h-2.1v2.5h2.1M155 229.6v2.5M155.2 225.1l.1 .3a.68 .68 0 0 0 .7 .5M85.2 262.1h69.7M85.2 261.8h69.7"/>
</g>
<text font-size="8.5" x="337.7" y="279.7">PowerChassis</text>
<g font-size="5.3">
<text x="41" y="9.5">8</text>
<text x="88.5" y="9.5">7</text>
<text x="138.5" y="9.5">6</text>
<text x="188.5" y="9.5">5</text>
<text x="238.5" y="9.5">4</text>
<text x="288.5" y="9.5">3</text>
<text x="338.5" y="9.5">2</text>
<text x="386" y="9.5">1</text>
<text x="16.2" y="31.2">F</text>
<text x="411.2" y="31.2">F</text>
<text x="16.1" y="75.5">E</text>
<text x="411.1" y="75.5">E</text>
<text x="15.5" y="125.5">D</text>
<text x="410.5" y="125.5">D</text>
<text x="15.4" y="175.5">C</text>
<text x="410.4" y="175.5">C</text>
<text x="16" y="225.5">B</text>
<text x="411" y="225.5">B</text>
<text x="15.5" y="269.7">A</text>
<text x="410.5" y="269.7">A</text>
<text x="41" y="291.5">8</text>
<text x="88.5" y="291.5">7</text>
<text x="138.5" y="291.5">6</text>
<text x="188.5" y="291.5">5</text>
<text x="238.5" y="291.5">4</text>
<text x="288.5" y="291.5">3</text>
<text x="338.5" y="291.5">2</text>
<text x="386" y="291.5">1</text>
</g>
<g font-size="4.7" fill="#808080">
<text x="54.9" y="41.5" transform="rotate(-90 54.9 41.5)">12.00</text>
<text x="62.8" y="36.9" transform="rotate(-90 62.8 36.9)">10.00</text>
<text x="117.3" y="44.5" transform="rotate(-90 117.3 44.5)">18.00</text>
<text x="102.7" y="70.9">13.00</text>
<text x="135.1" y="68.3" transform="rotate(-90 135.1 68.3)">112.00</text>
<text x="340.4" y="79.1" transform="rotate(-92 340.4 79.1)">20.00</text>
<text x="37.9" y="84.1" transform="rotate(-90 37.9 84.1)">128.00</text>
<text x="103.9" y="91.8">7.32</text>
<text x="370" y="95.1" transform="rotate(-92 370 95.1)">15.00</text>
<text x="165.7" y="101.3" transform="rotate(-90 165.7 101.3)">5.00</text>
<text x="150.7" y="109.1">4.81</text>
<text x="372.1" y="121" transform="rotate(-92 372.1 121)">15.00</text>
<text x="83.9" y="133.5">19.75</text>
<text x="146.1" y="134.5">19.75</text>
<text x="350.1" y="140.3" transform="rotate(-19 350.1 140.3)">25.00</text>
<text x="92.7" y="159.3" transform="rotate(-90 92.7 159.3)">45.93</text>
<text x="80.7" y="172.5">3.50</text>
<text x="163.6" y="217.3" transform="rotate(-90 163.6 217.3)">55.00</text>
<text x="160.2" y="240">3.57</text>
<text x="107.3" y="269.8">139.49</text>
</g>
<text font-size="4.1" x="21" y="293.7">SOLIDWORKS Educational Product. For Instructional Use Only.</text>
<text font-size="3.9" x="400.9" y="275.5">A3</text>
<g font-size="2">
<text x="230.6" y="234.6">UNLESS OTHERWISE SPECIFIED:</text>
<text x="230.6" y="237.1">DIMENSIONS ARE IN MILLIMETERS</text>
<text x="230.6" y="239.6">SURFACE FINISH:</text>
<text x="264.4" y="234.6">FINISH:</text>
<text x="311.3" y="234.5">DEBURR AND</text>
<text x="311.3" y="237">BREAK SHARP</text>
<text x="311.3" y="239.5">EDGES</text>
<text x="342.6" y="236">DO NOT SCALE DRAWING</text>
<text x="383.3" y="236.2">REVISION</text>
<text x="230.6" y="242.1">TOLERANCES:</text>
<text x="232.2" y="244.6">LINEAR:</text>
<text x="232.2" y="247.1">ANGULAR:</text>
<text x="244.3" y="252">NAME</text>
<text x="260" y="251.9">SIGNATURE</text>
<text x="277.2" y="251.9">DATE</text>
<text x="330.1" y="251.9">TITLE:</text>
<text x="230.6" y="256.1">DRAWN</text>
<text x="243.5" y="256.1">Parham</text>
<text x="230.9" y="260.3">CHK'D</text>
<text x="230.4" y="264.4">APPV'D</text>
<text x="231.1" y="268.8">MFG</text>
<text x="231.5" y="273">Q.A</text>
<text x="285.6" y="272.5">MATERIAL:</text>
<text x="330" y="272.5">DWG NO.</text>
<text x="285.6" y="285.5">WEIGHT:</text>
<text x="330.1" y="285.6">SCALE:1:20</text>
<text x="374.5" y="285.6">SHEET 1 OF 1</text>
</g>
</svg>
